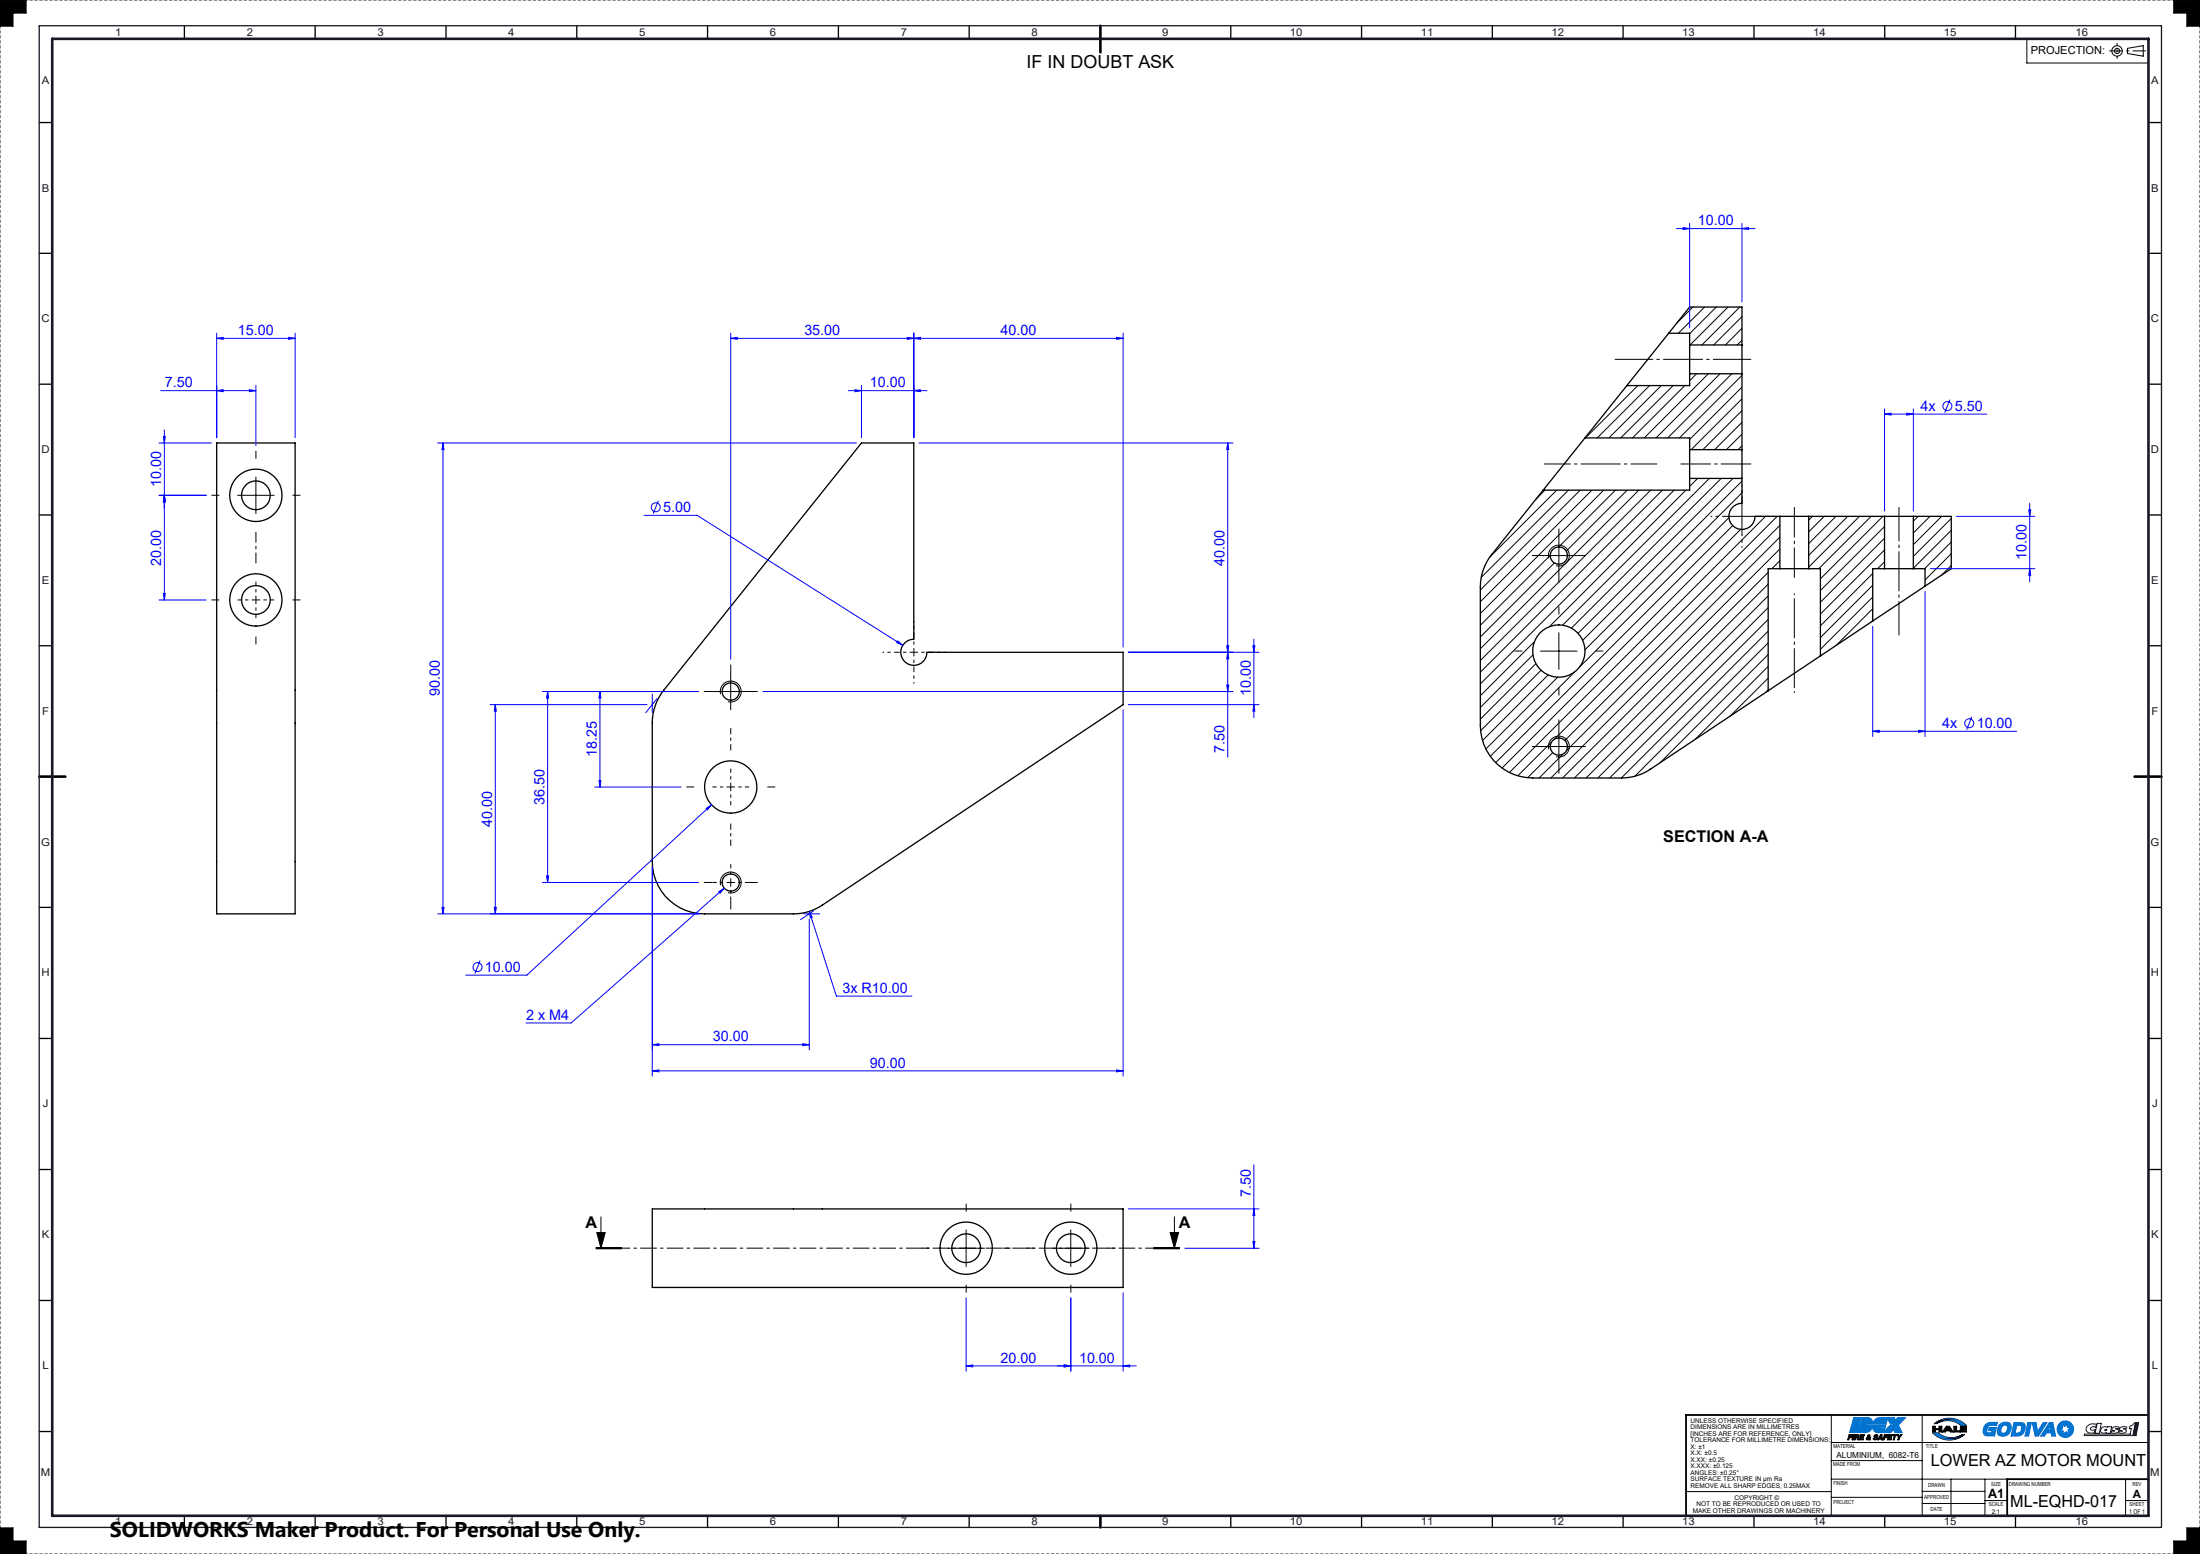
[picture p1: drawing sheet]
<svg xmlns="http://www.w3.org/2000/svg" width="841mm" height="594mm" viewBox="0 0 841 594" stroke-linecap="round" stroke-linejoin="round" font-family="sans-serif">
<g fill="none" stroke="#000" stroke-width=".5">
<path d="M70.5 10v5M120.5 10v5M170.5 10v5M220.5 9.9v5M270.5 9.9v5M320.5 9.9v5M370.5 9.8v5M470.5 9.8v5M520.5 9.8v5M570.5 9.8v5M620.5 9.8v5M670.5 9.8v5"/>
<path d="M720.5 9.8v5M770.5 9.8v5M15 46.8h5M821.3 46.8h5M15 96.8h5M821.3 96.8h5M637.9 127.4l-16 20M637.9 127.4h8v4.5M637.9 127.4l8-10h20v14.5M645.9 131.9v11M645.9 131.9h20M665.9 131.9v11"/>
<path d="M15 146.9h5M621.9 147.4l-16 20M645.9 142.9v4.5h-24M645.9 142.9h20M665.9 142.9v29M821.3 146.9h5M82.8 169.3h30v180h-30zM329.3 169.3h20v75a5 5 0 0 0-5 5 5 5 0 0 0 5 5 5 5 0 0 0 5-5h75v20l-114.9 76.7a19.8 19.8 0 0 1-11.1 3.3h-34a20 20 0 0 1-20-20v-52.9a20.2 20.2 0 0 1 4.4-12.6zM605.9 167.4l-16 20M605.9 167.4h40v4.5M645.9 171.9v11M645.9 171.9h20"/>
<path d="M665.9 171.9v11M15 196.8h5M589.9 187.4l-19.6 24.5a19.7 19.7 0 0 0-4.4 12.5v53a20 20 0 0 0 20 20h34a20.2 20.2 0 0 0 11-3.4l45-30M645.9 182.9v4.5h-56M645.9 182.9h20M665.9 182.9v9.5a5 5 0 0 0-5 5 5 5 0 0 0 5 5 5 5 0 0 0 5-5h9.5M680.4 197.4h11M680.4 197.4v20M691.4 197.4h29M691.4 197.4v20M720.4 197.4h11M720.4 197.4v20"/>
<path d="M731.4 197.4h14.5v20l-10 6.6M731.4 197.4v20M821.3 196.8h5M680.4 217.4h11M680.4 217.4h-4.5v46.6M691.4 217.4h4.5v33.3M720.4 217.4h11M720.4 217.4h-4.5v20M731.4 217.4h4.5v6.6M715.9 237.4l-20 13.3M735.9 224l-20 13.4M15 246.8h5"/>
<path d="M695.9 250.7l-20 13.3M821.3 246.8h5M15 346.8h5M821.3 346.8h5M15 396.9h5M821.3 396.9h5M15 447h5M821.3 447h5M249.3 462.1h180v30h-180zM15 497.1h5M821.3 497.1h5M15 547.2h5"/>
<path d="M821.3 547.2h5M70.5 579.6v4.4M120.5 579.5v4.5M170.5 579.5v4.4M220.5 579.5v4.4M270.5 579.4v4.5M320.5 579.4v4.5M370.5 579.4v4.4M470.5 579.4v4.4M520.5 579.4v4.4M570.5 579.4v4.4M620.5 579.4v4.4"/>
<path d="M670.5 579.4v4.4M720.5 579.4v4.4M770.5 579.4v4.4"/>
<circle cx="97.8" cy="189.3" r="10"/>
<circle cx="97.8" cy="189.3" r="5.5"/>
<circle cx="595.9" cy="212.4" r="3.3"/>
<circle cx="97.8" cy="229.3" r="10"/>
<circle cx="97.8" cy="229.3" r="5.5"/>
<circle cx="595.9" cy="248.9" r="10"/>
<circle cx="279.3" cy="264.3" r="3.3"/>
<circle cx="595.9" cy="285.4" r="3.3"/>
<circle cx="279.3" cy="300.8" r="10"/>
<circle cx="279.3" cy="337.3" r="3.3"/>
<circle cx="369.3" cy="477.1" r="5.5"/>
<circle cx="369.3" cy="477.1" r="10"/>
<circle cx="409.3" cy="477.1" r="5.5"/>
<circle cx="409.3" cy="477.1" r="10"/>
</g>
<g fill="none" stroke="#000" stroke-width=".38">
<path d="M0 0h10v5h-5v5h-5zM774.8 14.8v9.3h46.5M813.3 18.5l6-1v4l-6-1zM831 0h10v10h-5v-5h-5zM647.1 117.4l-6.1 6.1M651.6 117.4l-10 10M656.1 117.4l-10.2 10.2M660.6 117.4l-14.5 14.5M665.1 117.4l-14.5 14.5M665.9 121l-10.8 10.9M665.9 125.5l-6.3 6.4M665.9 130l-1.8 1.9"/>
<path d="M626.1 147.4l-20 20M630.6 147.4l-20 20M635.1 147.4l-20 20M639.6 147.4l-20 20M644.1 147.4l-20 20M648.5 142.9l-2.6 2.6M653.1 142.9l-24.6 24.5M657.5 142.9l-24.4 24.5M662 142.9l-24.5 24.5M665.9 143.5l-23.9 23.9M665.9 152.5l-19.4 19.4M665.9 156.9l-14.9 15"/>
<path d="M665.9 148l-20 20M665.9 161.5l-10.4 10.4M665.9 165.9l-5.9 6M665.9 170.4l-1.4 1.5M590.6 187.4l-3.4 3.4M595.1 187.4l-25.6 25.6M599.6 187.4l-33.4 33.3M604.1 187.4l-38.2 38.1M608.5 187.4l-42.6 42.6M613.1 187.4l-47.2 47.1M617.5 187.4l-21.7 21.7M622 187.4l-23.3 23.3"/>
<path d="M626.5 187.4l-60.6 60.6M631 187.4l-65.1 65.1M635.5 187.4l-69.6 69.6M640 187.4l-74.1 74M644.5 187.4l-52.2 52.1M649 182.9l-3.1 3M653.5 182.9l-56.1 56.1M658 182.9l-57.3 57.2M660.9 197.9l-57 57M662.4 182.9l-59.2 59.2M665.9 183.9l-60.9 60.9M665.9 188.4l-60 60"/>
<path d="M674.9 197.4l-97.9 97.9M679.4 197.4l-85.2 85.1M692.9 197.4l-1.5 1.4M697.3 197.4l-5.9 5.9M701.8 197.4l-10.4 10.4M706.3 197.4l-14.9 14.9M710.8 197.4l-19.4 19.4M715.3 197.4l-20 20M719.8 197.4l-23.9 23.9M733.2 197.4l-1.8 1.8M737.8 197.4l-6.4 6.3M742.2 197.4l-10.8 10.8"/>
<path d="M745.9 198.2l-14.5 14.5M592.6 212.3l-26.7 26.7M594.2 215.2l-28.3 28.3M662.4 200.9l-90.7 90.6M665.4 202.3l-91.2 91.3M675.9 218.8l-78.6 78.6M680.4 200.8l-82.2 82.2M680.4 205.3l-81.6 81.6M680.4 209.8l-87.6 87.6M680.4 214.3l-3.1 3.1M715.9 219.2l-20 20M720.4 201.3l-24.5 24.4"/>
<path d="M720.4 205.7l-24.5 24.5M720.4 210.2l-24.5 24.5M720.4 214.7l-2.6 2.7M745.9 202.7l-14.5 14.5M745.9 207.2l-10.2 10.2M745.9 211.7l-10 10M745.9 216.1l-3.7 3.7M675.9 223.3l-74.1 74.1M675.9 227.8l-69.6 69.6M675.9 232.3l-65.1 65.1M675.9 236.8l-60.6 60.6M715.9 223.7l-20 20"/>
<path d="M715.9 228.2l-20 20M715.9 232.7l-14 14.1M715.9 237.2l-.6 .6M586 250.3l-20.1 20.1M586.6 245.3l-20.7 20.7M587.1 253.7l-21.2 21.2M589.1 256.2l-23.1 23.1M591.8 258l-25.1 25.1M595.5 258.9l-27.5 27.4M601.9 256.9l-32.2 32.2M675.9 241.3l-56.1 56.1M675.9 245.7l-51 51"/>
<path d="M675.9 250.2l-41.4 41.4M675.9 254.7l-28 28M675.9 259.2l-14.5 14.5M675.9 263.7l-1 1M593.1 283.7l-12.9 12.8M593.5 287.7l-9.5 9.6M597.4 288.3l-9 9.1M700.1 551.4h121.2M700.1 558.3h34.7M700.1 540.9v38.7M734.8 540.9v38.5M738.8 547.7h2a8 8 0 0 0 9.4 .6 8.4 8.4 0 0 1-8.3 .8 8.2 8.2 0 0 0 9.2-.9 8.9 8.9 0 0 1-12.3-.5z"/>
<path d="M738.8 545.2h1v.9h1.5v-.9h1v2.2h-1v-.9h-1.5v.9h-1zM739.4 544.3a8.9 8.9 0 0 1 12.3 .6h-2.1a8 8 0 0 0-9.4-.7 8.7 8.7 0 0 1 8.3-.8 8.2 8.2 0 0 0-9.1 .9zM744 545.2h1.2l1.5 2.2h-1.1l-.3-.5h-1.4l-.3 .5h-1.1zM744.6 545.9l.4 .6h-.8zM746.9 545.2h1.1v1.7h1.2v.5h-2.3zM749.4 545.2h2.3v.4h-1.3v.5h1.2v.4h-1.2v.4h1.3v.5h-2.3zM644.5 570.2h55.6M700.1 572.3h34.8M700.1 565.4h67.2M734.8 574.7h24M734.8 570h24M745.8 565.4v14"/>
<path d="M758.8 565.4v14M758.8 573.6h8.5M812.6 565.4v14M812.6 573.6h8.7M0 584h5v5h5v5h-10zM836 584h5v10h-10v-5h5z"/>
<circle cx="809.3" cy="19.5" r="2"/>
<circle cx="809.3" cy="19.5" r="1"/>
</g>
<path d="M796.9 548.2h17.4l.4-2.1h-.7l.2-1 1.2-.5 .5-.7h.4l-1 4.8h-18.6zM797.9 545.2a3.2 3.2 0 0 1 3.5-.8l-.3 1.2a1.26 1.26 0 0 0-2 .5v.2a1.2 1.2 0 0 0 1.8 .1l-.3 1.3a2.22 2.22 0 0 1-3.2-1.5zM801.7 544.1h1.6l-.8 3.8h-1.6zM803.3 545.9a1.85 1.85 0 0 1 2.3-.3l.1-.2h1.5l-.5 2.5h-1.6l.1-.3a1.47 1.47 0 0 1-2.2-.4zM804.7 546.4l.7 .1-.7 .4zM807.3 546.1a2.43 2.43 0 0 1 2.8-.6l-.4 .7h-1l1.1 .3 .1 .7a2.43 2.43 0 0 1-3 .4l.5-.7 1 .1-1.1-.5zM810.2 546.1a2.56 2.56 0 0 1 2.8-.6l-.3 .7-1-.1 1 .4 .1 .7a2.34 2.34 0 0 1-3 .4l.5-.7 1 .1-1.1-.5zM816.5 543.9h.2l-1 4.8h-.2zM816.9 543.9h.2l-1 4.8h-.2zM817.3 543.9h.2l-1 4.8h-.2z" fill="none" stroke="#191924" stroke-width=".38"/>
<g fill="none" stroke="#0073cf" stroke-width=".38">
<path d="M759.1 544.4a5.3 5.3 0 0 1 4.5-.7l-.3 1.1h-2.3a1.89 1.89 0 0 0-1.2 2.8l1.5 .1 .2-.9h-1.4l.3-1.1h2.7l-.6 3.2a5.3 5.3 0 0 1-3.9-.4 3.2 3.2 0 0 1 .5-4.1zM764.6 544.3a2.99 2.99 0 0 1 4 0 3.2 3.2 0 0 1-.8 4 3.2 3.2 0 0 1-4-.1l-.3-.6 .1-1.4zM765.7 545a1.06 1.06 0 0 1 1.4-.1 1.06 1.06 0 0 1 .2 1.4 1.31 1.31 0 0 1-.8 1.4 1.31 1.31 0 0 1-1.6-.5l.2-1.4zM769.9 543.7a5.7 5.7 0 0 1 3.8 .4 3.2 3.2 0 0 1-2.5 4.8h-2.4zM771 544.8l1.3 .1a1.82 1.82 0 0 1-.5 2.8l-1.5 .1zM775.2 543.7h1.4l-1.1 5.2h-1.4zM776.9 543.7h1.4l.6 3.4 2.2-3.4h1.4l-3.2 5.2h-1.3zM783.4 543.7h1.3l1.1 5.2h-1.4l-.2-1.2h-2l-.7 1.2h-1.4zM783.7 545.2l.3 1.4h-1.1zM788.7 544.5l.4 .8 1.6-.6-.5 .8 1.3 1-.9-.1-.3 1.7-.3-.8-1.6 .6 .5-.7-1.4-1.1h1z"/>
<circle cx="789.5" cy="546.3" r="2.87"/>
<circle cx="789.5" cy="546.3" r="3.2"/>
<circle cx="789.5" cy="546.3" r="2.64"/>
</g>
<path d="M806.3 19.5h14" fill="none" stroke="#000" stroke-width=".38" stroke-dasharray="15.2 1.3 1.3 1.3" stroke-dashoffset="10.1" stroke-linecap="butt"/>
<path d="M809.3 16.5v6" fill="none" stroke="#000" stroke-width=".38" stroke-dasharray="15.2 1.3 1.3 1.3" stroke-dashoffset="14.1" stroke-linecap="butt"/>
<path d="M841 0h-841M0 594h841" fill="none" stroke="#191924" stroke-width=".38" stroke-dasharray="1.3 .6" stroke-dashoffset=".2" stroke-linecap="butt"/>
<path d="M0 0v594M841 594v-594" fill="none" stroke="#191924" stroke-width=".38" stroke-dasharray="1.3 .6" stroke-dashoffset="-.1" stroke-linecap="butt"/>
<path d="M821.3 540.9h-176.8v38.6M821.3 565.4h-54v14" fill="none" stroke="#000" stroke-width=".7"/>
<path d="M420.7 9.8v10.2M15 296.9h10M816 296.9h10.3M420.7 579.4v4.4" fill="none" stroke="#000" stroke-width="1"/>
<path d="M15 9.8h811.3v574h-811.3z" fill="none" stroke="#191924" stroke-width=".5"/>
<path d="M20 14.8h801.3v564.6h-801.3z" fill="none" stroke="#191924" stroke-width="1"/>
<g fill="#000">
<path d="M738.8 545.2v2.2h1v-.9h1.5v.9h1v-2.2h-1v.9h-1.5v-.9zM744.6 545.9l.4 .6h-.8zM744 545.2l-1.5 2.2h1.1l.3-.5h1.4l.3 .5h1.1l-1.5-2.2zM746.9 545.2v2.2h2.3v-.5h-1.2v-1.7zM749.4 545.2v2.2h2.3v-.5h-1.3v-.4h1.2v-.4h-1.2v-.5h1.3v-.4z" fill-rule="evenodd"/>
<path d="M0 584v10h10v-5h-5v-5zM836 584v5h-5v5h10v-10zM831 0v5h5v5h5v-10zM0 0v10h5v-5h5v-5z" fill-rule="evenodd"/>
</g>
<g fill="#0073cf">
<path d="M759 544.5a2.71 2.71 0 0 0 .2 4.3l3.3 .1 .6-3.2h-2.7l-.3 1.1h1.4l-.2 .9-1.6-.1-.1-1.1 .6-1.4 .6-.3h2.5l.3-1.1-3.4 .1zM764.6 544.3a2.84 2.84 0 0 0-.1 4.5 3.1 3.1 0 0 0 3.7-1.1 3.1 3.1 0 0 0-.1-3.8 3.5 3.5 0 0 0-3.5 .4zM765.6 545l1.2-.2 .6 .6-.4 1.8-.9 .6-.9-.1-.3-.5 .2-1.5zM769.9 543.7l-1.1 5.2h2.4a3.1 3.1 0 0 0 2.4-4.8l-.9-.4zM771 544.8l1.3 .1a1.12 1.12 0 0 1 .3 1.8 1.08 1.08 0 0 1-1.1 1.1h-1.2zM775.2 543.7l-1.1 5.2h1.4l1.1-5.2zM776.9 543.7l1.1 5.2h1.3l3.2-5.2h-1.4l-2.2 3.4-.6-3.4zM783.7 545.2l.3 1.4h-1.1zM783.4 543.7l-3.3 5.2h1.4l.7-1.2h2l.2 1.2h1.4l-1.1-5.2zM786.9 546.3a2.65 2.65 0 0 0 5.3 0 2.65 2.65 0 0 0-5.3 0zM788.7 544.5l.4 .8 1.6-.6-.5 .8 1.3 1-.9-.1-.3 1.7-.3-.8-1.6 .6 .5-.8-1.4-1h1zM786.4 546.3a3.2 3.2 0 0 0 6.3 0 3.2 3.2 0 0 0-6.3 0zM786.7 546.3a2.87 2.87 0 0 1 5.7 0 2.87 2.87 0 0 1-5.7 0z" fill-rule="evenodd"/>
<path d="M739.4 544.3l.2-.1a8.3 8.3 0 0 1 8.9-.8l-2.9-.7a8.9 8.9 0 0 0-5.4 1.5 8 8 0 0 1 9.4 .7h2.1a8.9 8.9 0 0 0-12.3-.6zM738.8 547.7a8.9 8.9 0 0 0 12.3 .5 8.1 8.1 0 0 1-9.2 .9l1.9 .6 2.4 .1a8.1 8.1 0 0 0 4-1.5 8 8 0 0 1-9.4-.6z" fill-rule="evenodd"/>
</g>
<g fill="none" stroke="#000" stroke-width=".38">
<path d="M706.9 548.4h1.4l-.1 .3h-1l-.1 .5h.8l-.1 .4h-.8l-.2 .8h-.5zM708.5 548.4h.4l-.5 2h-.4zM709.3 548.4l1.3 .1 .2 .5a.57 .57 0 0 0-.3 .9l-.1 .5h-.4v-.7l-.6-.1-.2 .8h-.4zM709.6 548.7l.7 .1v.3l-.8 .2zM711.3 548.4h1.4l-.1 .3h-1l-.1 .5h.9l-.1 .3h-.9l-.2 .5h1.1l-.1 .4h-1.5zM713.8 549.7l.3-.2 .2 .4-.4 .2zM714 548.6l.1-.1a.47 .47 0 0 1 .8 .2 .47 .47 0 0 1-.5 .6l.2 .4 .6-.4-.4 .6 .2 .5-.6-.2a.6 .6 0 0 1-1-.1 .6 .6 0 0 1 .6-.8zM716.5 548.7l1.1-.3 .3 .6h-.4a.32 .32 0 0 0-.4-.3 .32 .32 0 0 0-.2 .4l.6 .2a.77 .77 0 0 1-.4 1.1 .77 .77 0 0 1-1-.6h.4a.35 .35 0 0 0 .4 .3 .35 .35 0 0 0 .3-.5l-.8-.2zM718.9 548.4h.5l.2 2h-.5v-.4h-.7l-.3 .4h-.4zM719.1 548.8v.8h-.5zM720.3 548.4h1.4l-.1 .3h-.9l-.2 .5h.9l-.1 .4h-.9l-.2 .8h-.4zM722 548.4h1.5l-.1 .3h-1.1l-.1 .5h1l-.1 .3h-1l-.1 .5h1.1l-.1 .4h-1.5z"/>
<path d="M723.7 548.4h1.5v.3h-.6l-.5 1.7h-.4l.4-1.7h-.5zM725.3 548.4h.5l.2 .9 .6-.9h.5l-1 1.2-.2 .8h-.4l.2-.8z"/>
<circle cx="714.4" cy="548.9" r=".19"/>
</g>
<path d="M708.6 541.9h2.7l-1.5 5.7h-2.8zM711.8 541.9h2.5a2.1 2.1 0 0 1 1.7 1.9 2.85 2.85 0 0 1 2.3-1.9h5.8l.5 .8 .9-.8h3l-2.8 2.8 1.4 2.9h-2.6l-.7-1-1.1 1h-5a2.14 2.14 0 0 1-1.9-2 3.5 3.5 0 0 1-2.4 2h-3.2zM713.5 544.4h7.4l.2-.6h-2.1l.6-.4h1.7l.3-1.1 1.1 2.1h1.4l-.1 .5h-1.5l-2.3 2.1 .3-1h-1.3l-.6-.4h2.1l.1-.7h-7.4z" fill="none" stroke="#0073cf" stroke-width=".38"/>
<path d="M706.9 548.4l-.6 2h.5l.2-.8h.8l.1-.4h-.8l.1-.5h1l.1-.3zM708.5 548.4l-.5 2h.4l.5-2zM709.3 548.4l-.5 2h.4l.2-.8h.6v.8h.4l-.1-1 .4-.3v-.5zM709.6 548.7h.6l.1 .5-.8 .1zM718.9 548.4l-1.2 2h.4l.3-.4h.7v.4h.5l-.2-2zM719.1 548.8v.8h-.5zM720.3 548.4l-.5 2h.4l.2-.8h.9l.1-.4h-.9l.2-.5h.9l.1-.3zM725.3 548.4l.4 1.2-.2 .8h.4l.2-.8 1-1.2h-.5l-.6 .9-.2-.9zM723.7 548.4l-.1 .3h.5l-.4 1.7h.4l.5-1.7h.6v-.3zM722 548.4l-.5 2h1.5l.1-.4h-1.1l.1-.5h1l.1-.3h-1l.1-.5h1.1l.1-.3zM711.3 548.4l-.6 2h1.5l.1-.4h-1.1l.2-.5h.9l.1-.3h-.9l.1-.5h1l.1-.3zM714.1 548.6l-.7 1.6 1.6 .2-.2-.5 .4-.6-.5 .4-.3-.4 .4-.3 .1-.5zM713.8 549.7l.3-.2 .2 .4-.5 .2zM714.2 548.9a.2 .2 0 0 1 .4 0 .2 .2 0 0 1-.4 0zM716.6 548.6l-.2 .7 .9 .6-.6 .2-.6-.3v.3l1.1 .3 .5-.9-1-.6 .5-.2 .7 .3v-.3l-.4-.3z" fill-rule="evenodd" fill="#000"/>
<path d="M708.6 541.9l-1.6 5.7h2.8l1.5-5.7zM711.8 541.9l2.9 .1 .8 .6 .5 1.2 .9-1.3 1.3-.6h5.9l.5 .8 .9-.8h3l-2.8 2.8 1.4 2.9h-2.6l-.7-1-1.1 1h-5.2l-1.1-.7-.6-1.3-.6 1.1-1 .7-4 .2zM713.5 544.4l-.1 .5h7.4l-.1 .7h-2.1l.5 .4h1.4l-.3 1 2.3-2.1h1.5l.1-.5h-1.4l-1.1-2.1-.3 1.1h-1.7l-.6 .4h2.1l-.2 .6z" fill-rule="evenodd" fill="#0073cf"/>
<g fill="none" stroke="#00f" stroke-width=".38">
<path d="M640.9 87.4h30M643.4 87l2.5 .4-2.5 .3zM645.9 85.4v40M665.9 87.4l2.5-.4v.7zM665.9 85.4v30M82.8 129.3l2.5-.3v.7zM82.8 127.3v40M82.8 129.3h30M110.3 129l2.5 .3-2.5 .4zM112.8 127.3v40M279.3 129.3l2.5-.3v.7zM279.3 129.3h150"/>
<path d="M279.3 127.3v124.7M346.9 129l2.4 .3-2.4 .4zM349.3 129.3l2.5-.3v.7zM349.3 127.3v40M426.8 129l2.5 .3-2.5 .4zM429.3 127.3v120M61.4 149.3h36.4M82.8 149.3l2.5-.3v.7zM95.3 149l2.5 .3-2.5 .4zM97.8 147.3v23M324.3 149.3h30M326.8 149l2.5 .3-2.5 .4z"/>
<path d="M329.3 147.3v20M349.3 149.3l2.5-.3v.7zM720.4 158.3l2.5-.4v.8zM720.4 156.3v39.1M720.4 158.3h39.1M728.9 157.9l2.5 .4-2.5 .4zM731.4 156.3v39.1M745.4 152.8l-2 4.9M60.8 169.3h20M62.4 166.8h.8l-.4 2.5zM62.8 164.3v65M167.3 169.3h160"/>
<path d="M169.3 169.3l.4 2.5h-.8zM169.3 169.3v180M351.3 169.3h120M469.3 169.3l.4 2.5h-.8zM469.3 169.3v120.1M60.8 189.3h18M62.8 189.3l.4 2.5h-.8zM246.2 197h20.3l78.6 49.7M251.7 191.4l-2 4.9M747.9 197.4h30M775.5 194.9h.8l-.4 2.5zM775.9 192.4v30"/>
<path d="M737.9 217.4h40M775.9 217.4l.4 2.5h-.8zM60.8 229.3h18M62.4 226.8h.8l-.4 2.5zM715.9 239.4v42.1M735.9 226.1v55.4M343.2 245l1.9 1.7-2.3-1.1zM431.3 249.3h50M468.9 246.8h.8l-.4 2.5zM469.3 249.3l.4 2.5h-.8zM479 246.8h.7l-.4 2.5zM479.3 244.3v30"/>
<path d="M187.3 269.3h60M189.3 269.3l.4 2.5h-.8zM189.3 269.3v80M207.3 264.3h59.7M209.3 264.3l.4 2.5h-.7zM209.3 264.3v73M229.3 264.3l.4 2.5h-.7zM229.3 264.3v36.5M249.3 265.3v7M251.2 267l-4.4 5.4M291.6 264.3h179.7M429.3 271.3v140"/>
<path d="M431.3 269.3h50M468.9 261.8h.8l-.4 2.5zM479.3 269.3l.4 2.5h-.7zM715.9 279.5l2.5-.4v.8zM715.9 279.5h55M733.4 279.1l2.5 .4-2.5 .4zM753.7 274l-1.9 4.9M229 298.3h.7l-.4 2.5zM227.3 300.8h33M269.9 309l2.1-1.4-1.6 2zM272 307.6l-70.6 65.1h-23.4M207.3 337.3h59.7"/>
<path d="M209 334.8h.7l-.4 2.5zM249.3 331.3v80M276.9 339.5l-58.6 51.5h-17.2M167.3 349.3h100M168.9 346.8h.8l-.4 2.5zM188.9 346.8h.8l-.4 2.5zM274.7 340.9l2.2-1.4-1.7 1.9zM307.3 349.3h6M309.4 351.3v50M309.4 348.4l1.1 2.3-.7 .2zM309.4 348.4l10.3 32.3h28.9M311 348.2l-5 3.3"/>
<path d="M183.5 367.2l-1.9 4.9M249.3 399.3l2.5-.4v.8zM249.3 399.3h60.1M306.8 398.9l2.6 .4-2.6 .4zM249.3 409.3l2.5-.3v.7zM249.3 409.3h180M426.8 409l2.5 .3-2.5 .4zM479.3 445.2v31.9M431.3 462.1h50M452.9 477.1h28.4M479 474.6h.7l-.4 2.5zM479.3 462.1l.4 2.5h-.7z"/>
<path d="M369.3 496.1v28M409.3 496.1v28M429.3 494.1v30M369.3 522.1l2.5-.3v.7zM369.3 522.1h65M406.8 521.8l2.5 .3-2.5 .4zM429.3 522.1l2.5-.3v.7z"/>
<circle cx="744.4" cy="155.2" r="1.73"/>
<circle cx="250.7" cy="193.9" r="1.71"/>
<circle cx="752.8" cy="276.5" r="1.71"/>
<circle cx="182.5" cy="369.7" r="1.71"/>
</g>
<g fill="none" stroke="#000" stroke-width=".38">
<path d="M90.8 189.3h14M97.8 182.3v14M658.9 197.4h14M665.9 190.4v14M588.9 212.4h14M592 213.4a4 4 0 0 1 3.5-5 4 4 0 0 1 4.4 4.3 4 4 0 0 1-5 3.5M595.9 205.4v14M279.3 257.3v14M588.9 248.9h14M595.9 241.9v14M272.3 264.3h14M275.5 265.4a4 4 0 0 1 3.5-5 4 4 0 0 1 4.3 4.3 4 4 0 0 1-5 3.5"/>
<path d="M595.9 278.4v14M588.9 285.4h14M592 286.4a4 4 0 0 1 3.5-5 4 4 0 0 1 4.4 4.3 4 4 0 0 1-5 3.5M275.5 338.4a4 4 0 0 1 3.5-5 4 4 0 0 1 4.3 4.3 4 4 0 0 1-5 3.5M227.8 477.3h10zM227.8 477.1h10M227.8 476.8h10M228.1 471.1h3.3l-1.7 6zM229.7 465.1v12M362.3 477.1h14M369.3 470.1v14M402.3 477.1h14"/>
<path d="M409.3 470.1v14M441 477.1h10M441 476.8h10M441 477.3h10M447.3 471.1h3.2l-1.6 6zM448.9 465.1v12"/>
</g>
<g fill="none" stroke="#000" stroke-width=".38" stroke-dasharray="15.2 1.3 1.3 1.3" stroke-linecap="butt">
<path d="M97.8 175.3v-3M83.8 189.3h-3M111.8 189.3h3M588.9 212.4h-3.3M595.9 205.4v-3.3M595.9 219.4v3.3M602.9 212.4h3.3M83.8 229.3h-3M111.8 229.3h3M595.9 234.9v-3M97.8 243.3v3M279.4 257.3v-3.3"/>
<path d="M581.9 248.9h-3M609.9 248.9h3M272.4 264.3h-3.3M286.4 264.3h3.3M595.9 262.9v3M595.9 278.4v-3.3M588.9 285.4h-3.3M595.9 292.4v3.3M602.9 285.4h3.3M265.4 300.8h-3M293.4 300.8h3M272.4 337.3h-3.3"/>
<path d="M286.4 337.3h3.3M279.4 344.3v3.3M355.4 477.1h-3M369.4 463.1v-3M383.4 477.1h3M395.4 477.1h-3M409.4 463.1v-3M423.4 477.1h3M369.4 491.1v3M409.4 491.1v3"/>
</g>
<path d="M658.9 197.4h-5M665.9 190.4v-5M672.9 197.4h5M665.9 204.4v5M342.4 249.3h-5M349.4 242.3v-5M349.4 256.3v5M356.4 249.3h5" fill="none" stroke="#000" stroke-width=".38" stroke-dasharray="15.2 1.3 1.3 1.3" stroke-dashoffset="14.6" stroke-linecap="butt"/>
<g fill="none" stroke="#000" stroke-width=".38" stroke-dasharray="15.2 1.3 1.3 1.3" stroke-dashoffset="13.6" stroke-linecap="butt">
<path d="M97.8 229.3v-7M97.8 229.3h-7M97.8 229.3v7M97.8 229.3h7M349.4 249.3v-7M349.4 249.3h-7M349.4 249.3v7M349.4 249.3h7M279.4 300.8v-7M279.4 300.8h-7M279.4 300.8v7M279.4 300.8h7"/>
<path d="M279.4 337.3v-7M279.4 337.3h-7M279.4 337.3v7M279.4 337.3h7"/>
</g>
<path d="M279.4 286.8v-8.5M279.4 323.3v-8.5" fill="none" stroke="#000" stroke-width=".38" stroke-dasharray="15.2 1.3 1.3 1.3" stroke-dashoffset="12.9" stroke-linecap="butt"/>
<path d="M451 477.1h-223.2" fill="none" stroke="#000" stroke-width=".38" stroke-dasharray="6.3 1.3 1.3 1.3" stroke-dashoffset="3.3" stroke-linecap="butt"/>
<path d="M725.9 193.9v49" fill="none" stroke="#000" stroke-width=".38" stroke-dasharray="15.2 1.3 1.3 1.3" stroke-dashoffset="2.2" stroke-linecap="butt"/>
<path d="M685.9 226.8v38.1" fill="none" stroke="#000" stroke-width=".38" stroke-dasharray="15.2 1.3 1.3 1.3" stroke-dashoffset="-1.9" stroke-linecap="butt"/>
<path d="M669.4 177.4h-27M685.9 193.9v27" fill="none" stroke="#000" stroke-width=".38" stroke-dasharray="15.2 1.3 1.3 1.3" stroke-dashoffset="3.6" stroke-linecap="butt"/>
<path d="M633.5 177.4h-43.2" fill="none" stroke="#000" stroke-width=".38" stroke-dasharray="15.2 1.3 1.3 1.3" stroke-dashoffset="5.1" stroke-linecap="butt"/>
<path d="M669.4 137.4h-52.1" fill="none" stroke="#000" stroke-width=".38" stroke-dasharray="15.2 1.3 1.3 1.3" stroke-dashoffset=".6" stroke-linecap="butt"/>
<path d="M97.8 215.3v-12" fill="none" stroke="#000" stroke-width=".38" stroke-dasharray="15.2 1.3 1.3 1.3" stroke-dashoffset="11.1" stroke-linecap="butt"/>
<g fill="#00f">
<path d="M429.3 522.1l2.5-.3v.7zM406.8 521.8l2.5 .3-2.5 .4z"/>
<path d="M369.3 522.1l2.5-.3v.7zM406.8 521.8l2.5 .3-2.5 .4z"/>
</g>
<path d="M447.3 471.1h3.2l-1.6 6zM228.1 471.1h3.3l-1.7 6z" fill="#000"/>
<g fill="#00f">
<path d="M728.9 157.9l2.5 .4-2.5 .4zM720.4 158.3l2.5-.4v.8z"/>
<path d="M426.8 409l2.5 .3-2.5 .4zM249.3 409.3l2.5-.3v.7zM349.3 149.3l2.5-.3v.7zM326.8 149l2.5 .3-2.5 .4zM110.3 129l2.5 .3-2.5 .4zM82.8 129.3l2.5-.3v.7zM733.4 279.1l2.5 .4-2.5 .4zM715.9 279.5l2.5-.4v.8z"/>
<path d="M343.2 245l-.4 .6 2.3 1.1zM269.9 309l.5 .6 1.6-2zM274.7 340.9l.5 .5 1.7-1.9zM309.4 348.4l.4 2.5 .7-.2z"/>
<path d="M82.8 149.3l2.5-.3v.7zM95.3 149l2.5 .3-2.5 .4z"/>
<path d="M426.8 129l2.5 .3-2.5 .4zM349.3 129.3l2.5-.3v.7zM346.9 129l2.4 .3-2.4 .4zM279.3 129.3l2.5-.3v.7zM665.9 87.4l2.5-.4v.7zM643.4 87l2.5 .4-2.5 .3z"/>
<path d="M168.9 346.8h.8l-.4 2.5zM169.3 169.3l.4 2.5h-.8z"/>
<path d="M479.3 269.3l.4 2.5h-.7zM479 246.8h.7l-.4 2.5z"/>
<path d="M469.3 169.3l.4 2.5h-.8zM468.9 246.8h.8l-.4 2.5zM209.3 264.3l.4 2.5h-.7zM209 334.8h.7l-.4 2.5zM229.3 264.3l.4 2.5h-.7zM229 298.3h.7l-.4 2.5zM469.3 249.3l.4 2.5h-.8zM468.9 261.8h.8l-.4 2.5zM62.4 166.8h.8l-.4 2.5zM62.8 189.3l.4 2.5h-.8zM62.8 189.3l.4 2.5h-.8zM62.4 226.8h.8l-.4 2.5zM775.5 194.9h.8l-.4 2.5zM775.9 217.4l.4 2.5h-.8z"/>
<path d="M306.8 398.9l2.6 .4-2.6 .4zM249.3 399.3l2.5-.4v.8z"/>
<path d="M189.3 269.3l.4 2.5h-.8zM188.9 346.8h.8l-.4 2.5zM479.3 462.1l.4 2.5h-.7zM479 474.6h.7l-.4 2.5z"/>
</g>
<text font-size="8.2" x="42.1" y="587.3">SOLIDWORKS Maker Product. For Personal Use Only.</text>
<text font-size="6.9" x="392.4" y="25.9">IF IN DOUBT ASK</text>
<g font-size="6.3">
<text x="738.1" y="560.5">LOWER AZ MOTOR MOUNT</text>
<text x="768.5" y="575.9">ML-EQHD-017</text>
</g>
<g font-size="6.2">
<text x="635.8" y="322">SECTION A-A</text>
<text x="223.9" y="469.5">A</text>
<text x="450.6" y="469.5">A</text>
</g>
<g font-size="5.5" fill="#00f">
<text x="649" y="86.1">10.00</text>
<text x="91" y="128.1">15.00</text>
<text x="307.5" y="128.1">35.00</text>
<text x="382.5" y="128.1">40.00</text>
<text x="63" y="148.1">7.50</text>
<text x="332.5" y="148.1">10.00</text>
<text x="734.1" y="157">4x</text>
<text x="747.3" y="157">5.50</text>
<text x="61.6" y="186.2" transform="rotate(-90 61.6 186.2)">10.00</text>
<text x="253.5" y="195.7">5.00</text>
<text x="774.7" y="214.2" transform="rotate(-90 774.7 214.2)">10.00</text>
<text x="61.6" y="216.2" transform="rotate(-90 61.6 216.2)">20.00</text>
<text x="468.1" y="216.2" transform="rotate(-90 468.1 216.2)">40.00</text>
<text x="168.1" y="266.2" transform="rotate(-90 168.1 266.2)">90.00</text>
<text x="478.1" y="266.2" transform="rotate(-90 478.1 266.2)">10.00</text>
<text x="742.5" y="278.3">4x</text>
<text x="755.6" y="278.3">10.00</text>
<text x="468.1" y="287.9" transform="rotate(-90 468.1 287.9)">7.50</text>
<text x="228.1" y="289.4" transform="rotate(-90 228.1 289.4)">18.25</text>
<text x="208.1" y="307.7" transform="rotate(-90 208.1 307.7)">36.50</text>
<text x="188.1" y="316.2" transform="rotate(-90 188.1 316.2)">40.00</text>
<text x="185.4" y="371.5">10.00</text>
<text x="322" y="379.5">3x R10.00</text>
<text x="201.1" y="389.8">2 x M4</text>
<text x="272.5" y="398.1">30.00</text>
<text x="332.5" y="408.1">90.00</text>
<text x="478.1" y="457.4" transform="rotate(-90 478.1 457.4)">7.50</text>
<text x="382.5" y="520.9">20.00</text>
<text x="412.5" y="520.9">10.00</text>
</g>
<text font-size="4.9" x="760" y="572.4">A1</text>
<text font-size="4.4" x="815.4" y="572.6">A</text>
<text font-size="4.2" x="776.3" y="20.6">PROJECTION:</text>
<g font-size="4.1" fill="#191924">
<text x="44" y="13.8">1</text>
<text x="94.3" y="13.8">2</text>
<text x="144.3" y="13.8">3</text>
<text x="194.3" y="13.8">4</text>
<text x="244.3" y="13.8">5</text>
<text x="294.3" y="13.8">6</text>
<text x="344.3" y="13.8">7</text>
<text x="394.3" y="13.8">8</text>
<text x="444.3" y="13.8">9</text>
<text x="493.1" y="13.8">10</text>
<text x="543.1" y="13.8">11</text>
<text x="593.1" y="13.8">12</text>
<text x="643.1" y="13.8">13</text>
<text x="693.1" y="13.8">14</text>
<text x="743.1" y="13.8">15</text>
<text x="793.4" y="13.8">16</text>
<text x="16" y="32">A</text>
<text x="822.3" y="32">A</text>
<text x="16" y="73.2">B</text>
<text x="822.3" y="73.2">B</text>
<text x="15.9" y="123.2">C</text>
<text x="822.2" y="123.2">C</text>
<text x="15.9" y="173.2">D</text>
<text x="822.2" y="173.2">D</text>
<text x="16" y="223.2">E</text>
<text x="822.3" y="223.2">E</text>
<text x="16.1" y="273.2">F</text>
<text x="822.5" y="273.2">F</text>
<text x="15.8" y="323.2">G</text>
<text x="822.1" y="323.2">G</text>
<text x="15.9" y="373.2">H</text>
<text x="822.2" y="373.2">H</text>
<text x="16.4" y="423.2">J</text>
<text x="822.7" y="423.2">J</text>
<text x="16" y="473.2">K</text>
<text x="822.3" y="473.2">K</text>
<text x="16.3" y="523.2">L</text>
<text x="822.6" y="523.2">L</text>
<text x="15.6" y="564">M</text>
<text x="821.9" y="564">M</text>
<text x="44" y="582.8">1</text>
<text x="94.3" y="582.8">2</text>
<text x="144.3" y="582.8">3</text>
<text x="194.3" y="582.8">4</text>
<text x="244.3" y="582.8">5</text>
<text x="294.3" y="582.8">6</text>
<text x="344.3" y="582.8">7</text>
<text x="394.3" y="582.8">8</text>
<text x="444.3" y="582.8">9</text>
<text x="493.1" y="582.8">10</text>
<text x="543.1" y="582.8">11</text>
<text x="593.1" y="582.8">12</text>
<text x="643.1" y="582.8">13</text>
<text x="693.1" y="582.8">14</text>
<text x="743.1" y="582.8">15</text>
<text x="793.4" y="582.8">16</text>
</g>
<text font-size="3.2" x="702.1" y="557.4">ALUMINIUM, 6082-T6</text>
<g font-size="2.5">
<text x="646.3" y="543.9">UNLESS OTHERWISE SPECIFIED</text>
<text x="646.3" y="546.4">DIMENSIONS ARE IN MILLIMETRES</text>
<text x="646.3" y="548.8">[INCHES ARE FOR REFERENCE, ONLY]</text>
<text x="646.3" y="551.3">TOLERANCE FOR MILLIMETRE DIMENSIONS:</text>
<text x="646.3" y="553.8">X: ±1</text>
<text x="646.3" y="556.2">X.X: ±0.5</text>
<text x="646.3" y="558.7">X.XX: ±0.25</text>
<text x="646.3" y="561.2">X.XXX: ±0.125</text>
<text x="646.3" y="563.6">ANGLES: ±0.25°</text>
<text x="646.3" y="566.1">SURFACE TEXTURE IN μm Ra</text>
<text x="646.3" y="568.6">REMOVE ALL SHARP EDGES, 0.25MAX</text>
<text x="648.5" y="575.7">NOT TO BE REPRODUCED OR USED TO</text>
<text x="663" y="573.2">COPYRIGHT ©</text>
<text x="647.1" y="578.1">MAKE OTHER DRAWINGS OR MACHINERY</text>
<text x="761.4" y="578.6">2:1</text>
<text x="813.9" y="578.6">1 OF 1</text>
</g>
<g font-size="2.1">
<text x="700.9" y="553.3">MATERIAL</text>
<text x="736.2" y="553.3">TITLE</text>
<text x="700.7" y="560.5">MADE FROM</text>
<text x="700.9" y="567.7">FINISH</text>
<text x="737.1" y="568.3">DRAWN</text>
<text x="761.2" y="568">SIZE</text>
<text x="767.9" y="568.2">DRAWING NUMBER</text>
<text x="815.2" y="568.2">REV</text>
<text x="700.9" y="574.8">PROJECT</text>
<text x="735.6" y="573">APPROVED</text>
<text x="760.3" y="575.6">SCALE</text>
<text x="814.1" y="575.6">SHEET</text>
<text x="738" y="577.6">DATE</text>
</g>
</svg>
